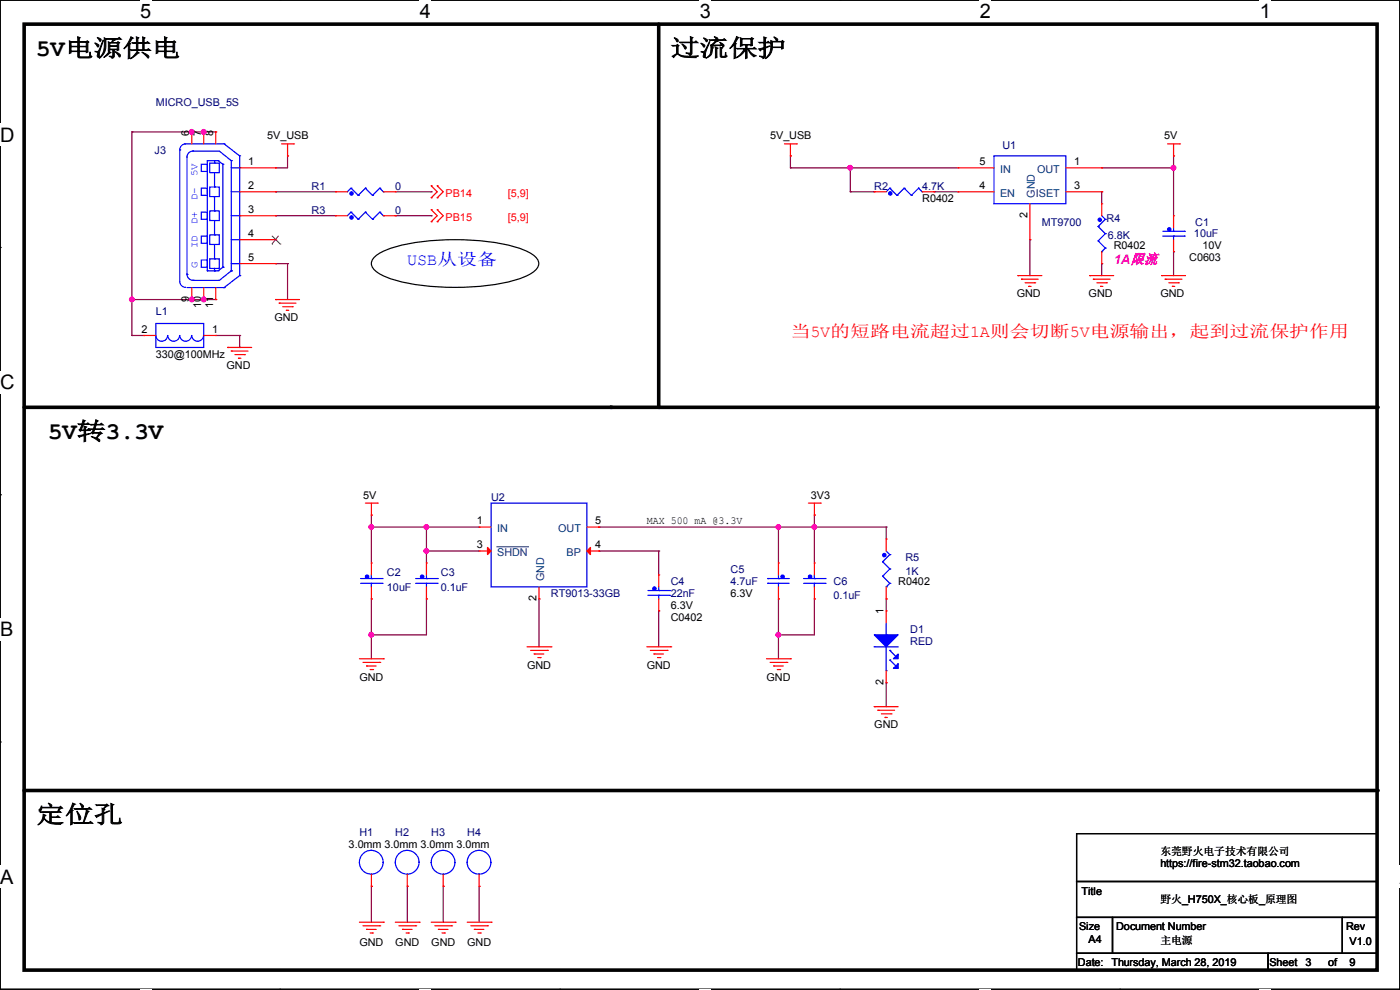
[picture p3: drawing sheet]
<svg xmlns="http://www.w3.org/2000/svg" width="297mm" height="210mm" viewBox="0 0 297 210" stroke-linecap="round" stroke-linejoin="round" font-family="sans-serif">
<path d="M0 0h297v209.8h-297z" fill="none" stroke="#000" stroke-width=".25"/>
<g fill="#fff">
<path d="M29.7 0h2.4v4.8h-2.4z"/>
<path d="M29.7 209.8h2.4v.2h-2.4z"/>
</g>
<path d="M59.4 0h.1M59.4 209.8h.1" fill="none" stroke="#000" stroke-width=".25"/>
<g fill="#fff">
<path d="M89.1 0h2.3v4.8h-2.3z"/>
<path d="M89.1 209.8h2.3v.2h-2.3z"/>
</g>
<path d="M118.8 0h.1M118.8 209.8h.1" fill="none" stroke="#000" stroke-width=".25"/>
<g fill="#fff">
<path d="M148.5 0h2.3v4.8h-2.3z"/>
<path d="M148.5 209.8h2.3v.2h-2.3z"/>
</g>
<path d="M178.2 0h.1M178.2 209.8h.1" fill="none" stroke="#000" stroke-width=".25"/>
<g fill="#fff">
<path d="M207.9 0h2.3v4.8h-2.3z"/>
<path d="M207.9 209.8h2.3v.2h-2.3z"/>
</g>
<path d="M237.6 0h.1M237.6 209.8h.1" fill="none" stroke="#000" stroke-width=".25"/>
<g fill="#fff">
<path d="M267.3 0h2.3v4.8h-2.3z"/>
<path d="M267.3 209.8h2.3v.2h-2.3z"/>
<path d="M0 26.2h3.1v4.8h-3.1z"/>
<path d="M0 78.7h3.1v4.7h-3.1z"/>
</g>
<path d="M0 52.5h.1M297 52.5h.1" fill="none" stroke="#000" stroke-width=".25"/>
<path d="M0 131.1h2.9v4.8h-2.9z" fill="#fff"/>
<path d="M0 104.9h.1M297 104.9h.1" fill="none" stroke="#000" stroke-width=".25"/>
<g fill="#fff">
<path d="M0 183.6h2.9v4.7h-2.9z"/>
<path d="M296.9 183.6h.1v4.7h-.1z"/>
</g>
<path d="M79.3 54.7a12 12 0 0 1 6.1-2.7 52.9 52.9 0 0 1 25 .7 6.7 6.7 0 0 1 3.8 2.6 1.95 1.95 0 0 1-.9 2.3 23.2 23.2 0 0 1-10.8 3.1 51.6 51.6 0 0 1-19.8-1.6 6.7 6.7 0 0 1-3.8-2.6l-.1-.6 .1-.6zM0 157.4h.1M297 157.4h.1M228.4 176.8h63.7v10.2h-63.7zM228.4 187h63.7v7.6h-63.7zM228.4 194.6h7.6v7.6h-7.6zM236 194.6h48.8v7.6h-48.8zM284.8 194.6h7.3v7.6h-7.3zM228.4 202.2h40.6v3.6h-40.6zM269 202.2h23.1v3.6h-23.1z" fill="none" stroke="#000" stroke-width=".25"/>
<path d="M5.1 5.1h287v200.7h-287zM139.7 5.1v81.3M5.1 86.4h287M5.1 167.7h287" fill="none" stroke="#000" stroke-width=".76"/>
<g fill="#000">
<circle cx="129.6" cy="86.4" r=".38"/>
<circle cx="139.7" cy="86.4" r=".38"/>
<circle cx="292.1" cy="86.4" r=".38"/>
<circle cx="292.1" cy="167.7" r=".38"/>
</g>
<g fill="none" stroke="#800040" stroke-width=".25">
<path d="M28 28h.1M28 28h17.8M28 28v43.2M40.7 28h.1M43.2 28h.1M45.8 28h.1M58.5 35.6h.1M61 33.1h.1M61 33.1v2.5h-2.5M167.7 33.1h.1M167.7 35.6h.1M167.7 35.6h35.5"/>
<path d="M167.7 33.1v2.5M180.4 35.6h.1M180.4 35.6v5.1M233.7 35.6h.1M233.7 35.6h15.3M249 33.1h.1M249 35.6h.1M249 33.1v12.7M58.5 55.9h.1M58.5 40.7h.1M58.5 45.8h.1M58.5 40.7h12.7"/>
<path d="M58.5 55.9h2.5M58.5 45.8h12.7M61 55.9h.1M61 55.9v7.6M83.9 40.7h7.6M83.9 45.8h7.6M91.5 40.7h.1M91.5 45.8h.1M180.4 40.7h.1M180.4 40.7h5.1M198.2 40.7h.1M198.2 40.7h5"/>
<path d="M218.5 50.8h.1M218.5 50.8v7.7M233.7 40.7h.1M233.7 55.9h.1M233.7 40.7v2.5M233.7 55.9v2.6M249 53.4h.1M249 53.4v5.1M28 71.2h.1M28 63.5h.1M28 63.5h17.8M28 71.2h2.5"/>
<path d="M40.7 63.5h.1M43.2 63.5h.1M45.8 63.5h.1M45.8 71.2h5M50.8 71.2h.1M50.8 73.7h.1M50.8 71.2v2.5M78.8 111.8h.1M78.8 109.3h.1M78.8 111.8h22.8M78.8 109.3v10.1M90.5 111.8h.1"/>
<path d="M90.5 116.9h.1M90.5 111.8v7.6M90.5 116.9h11.1M127 111.8h.1M127 116.9h.1M127 111.8h61M127 116.9h12.7M139.7 116.9h.1M139.7 116.9v5.1M165.1 111.8h.1M165.1 111.8v7.6M172.8 109.3h.1"/>
<path d="M172.8 111.8h.1M172.8 109.3v10.1M188 111.8h.1M188 111.8v2.5M78.8 134.7h.1M78.8 127h.1M78.8 127v12.7M90.5 127h.1M90.5 127v7.7h-11.7M114.3 127h.1M114.3 127v10.2M139.7 129.6h.1"/>
<path d="M139.7 129.6v7.6M165.1 134.7h.1M165.1 127h.1M165.1 127v12.7M172.8 127h.1M172.8 127v7.7h-7.7M188 127h.1M188 127v2.6M188 144.8h.1M188 144.8v5.1M78.8 188h.1M78.8 188v7.6"/>
<path d="M86.4 188h.1M86.4 188v7.6M94 188h.1M94 188v7.6M101.6 188h.1M101.6 188v7.6"/>
</g>
<g fill="#f0f" stroke="#f0f" stroke-width=".25">
<circle cx="172.7" cy="111.8" r=".49"/>
<circle cx="248.9" cy="35.6" r=".49"/>
<circle cx="180.4" cy="35.6" r=".49"/>
<circle cx="40.7" cy="28" r=".49"/>
<circle cx="28" cy="63.5" r=".49"/>
<circle cx="40.7" cy="63.5" r=".49"/>
<circle cx="78.8" cy="134.6" r=".49"/>
<circle cx="165.1" cy="134.6" r=".49"/>
<circle cx="165.1" cy="111.8" r=".49"/>
<circle cx="90.4" cy="116.9" r=".49"/>
<circle cx="90.4" cy="111.8" r=".49"/>
<circle cx="78.8" cy="111.8" r=".49"/>
<circle cx="43.2" cy="63.5" r=".49"/>
<circle cx="43.2" cy="28" r=".49"/>
</g>
<g fill="none" stroke="#f00" stroke-width=".25">
<path d="M40.7 28h.1M40.7 28v2.5M43.2 28h.1M43.2 28v2.5M45.8 28h.1M45.8 28v2.5M50.8 35.6h7.7M58.5 35.6h.1M59.7 30.5h2.6M61 33.1h.1M61 30.5v2.6M62.3 30.5h.1"/>
<path d="M91.5 39.4h.1M91.5 39.4l1.3 1.3-1.3 1.3M92.8 39.4h.1M92.8 39.4l1.2 1.3-1.2 1.3M166.4 30.5h2.6M167.7 33.1h.1M167.7 30.5v2.6M169 30.5h.1M203.2 35.6h.1M203.2 35.6h7.7M226.1 35.6h7.6M233.7 35.6h.1"/>
<path d="M247.7 30.5h2.5M249 33.1h.1M249 30.5v2.6M250.2 30.5h.1M50.8 40.7h7.7M50.8 45.8h7.7M50.8 50.8h7.7M50.8 55.9h7.7M58.5 40.7h.1M58.5 45.8h.1M58.5 50.8h.1M58.5 55.9h.1"/>
<path d="M71.2 40.7h.1M71.2 45.8h.1M71.2 40.7h2.5M71.2 45.8h2.5M81.3 40.7h2.6M81.3 45.8h2.6M83.9 40.7h.1M83.9 45.8h.1M91.5 42h.1M91.5 44.5h.1M91.5 47h.1M91.5 44.5l1.3 1.3-1.3 1.2"/>
<path d="M92.8 42h.1M92.8 44.5h.1M92.8 47h.1M92.8 44.5l1.2 1.3-1.2 1.2M185.5 40.7h.1M185.5 40.7h2.5M195.6 40.7h2.6M198.2 40.7h.1M203.2 40.7h.1M203.2 40.7h7.7M215.9 58.5h.1M215.9 58.5h5.1"/>
<path d="M216.7 59.2h.1M216.7 59.2h3.6M217.5 60h2M218.5 50.8h.1M218.5 43.2v7.6M219.5 60h.1M226.1 40.7h7.6M231.2 58.5h.1M231.2 58.5h5.1M231.9 59.2h.1M231.9 59.2h3.6M232.7 60h2"/>
<path d="M233.7 43.2h.1M233.7 55.9h.1M233.7 40.7h.1M233.7 43.2v2.6M233.7 53.4v2.5M234.7 60h.1M246.4 58.5h.1M246.4 58.5h5.1M247.2 59.2h.1M247.2 59.2h3.5M247.9 60h2.1M249 45.8h.1"/>
<path d="M249 53.4h.1M249 45.8v2.5M249 50.8v2.6M250 60h.1M30.5 71.2h.1M30.5 71.2h2.6M40.7 63.5h.1M40.7 61v2.5M43.2 63.5h.1M43.2 71.2h2.6M43.2 61v2.5M45.8 71.2h.1"/>
<path d="M45.8 63.5h.1M45.8 61v2.5M48.3 73.7h.1M48.3 73.7h5.1M49.1 74.5h.1M49.1 74.5h3.5M49.8 75.2h2.1M50.6 76h.1M50.6 76h.5M51.9 75.2h.1M58.5 63.5h.1M58.5 63.5h5"/>
<path d="M59.2 64.3h.1M59.2 64.3h3.6M60 65.1h2M60.7 65.8h.1M60.7 65.8h.6M62 65.1h.1M218.2 60.7h.1M218.2 60.7h.5M233.5 60.7h.1M233.5 60.7h.5M248.7 60.7h.1M248.7 60.7h.5"/>
<path d="M77.5 106.7h2.6M78.8 109.3h.1M78.8 119.4h.1M78.8 106.7v2.6M78.8 119.4v2.6M80.1 106.7h.1M90.5 119.4h.1M90.5 119.4v2.6M101.6 111.8h.1M101.6 116.9h.1M101.6 111.8h2.6M101.6 116.9h2.6"/>
<path d="M124.5 111.8h2.5M124.5 116.9h2.5M127 116.9h.1M127 111.8h.1M165.1 119.4h.1M165.1 119.4v2.6M171.5 106.7h2.5M172.8 109.3h.1M172.8 119.4h.1M172.8 106.7v2.6M172.8 119.4v2.6M174 106.7h.1"/>
<path d="M188 114.3h.1M188 114.3v2.6M76.2 139.7h5.1M78.8 127h.1M78.8 124.5v2.5M81.3 139.7h.1M90.5 127h.1M90.5 124.5v2.5M111.8 137.2h5.1M112.6 138h3.5M113.3 138.7h.1M113.3 138.7h2.1"/>
<path d="M114.1 139.5h.5M114.3 127h.1M114.3 124.5v2.5M114.6 139.5h.1M116.1 138h.1M116.9 137.2h.1M137.2 137.2h5.1M138 138h3.5M138.7 138.7h.1M138.7 138.7h2.1M139.5 139.5h.5M139.7 122h.1"/>
<path d="M139.7 129.6h.1M139.7 122v2.5M139.7 127v2.6M140 139.5h.1M141.5 138h.1M142.3 137.2h.1M162.6 139.7h5.1M165.1 127h.1M165.1 124.5v2.5M167.7 139.7h.1M172.8 127h.1M172.8 124.5v2.5"/>
<path d="M188 129.6h.1M188 127h.1M188 124.5v2.5M188 129.6v2.5M77 140.5h3.6M77.8 141.3h.1M77.8 141.3h2M78.5 142h.5M79 142h.1M80.6 140.5h.1M163.4 140.5h3.5M164.1 141.3h.1"/>
<path d="M164.1 141.3h2.1M164.9 142h.5M165.4 142h.1M166.9 140.5h.1M185.5 149.9h.1M185.5 149.9h5M186.2 150.7h.1M186.2 150.7h3.6M187 151.4h2M187.7 152.2h.1M187.7 152.2h.6M188 144.8h.1"/>
<path d="M188 142.3v2.5M189 151.4h.1M76.2 195.6h5.1M77 196.4h3.6M77.8 197.1h.1M77.8 197.1h2M78.5 197.9h.5M78.8 188h.1M78.8 185.5v2.5M79 197.9h.1M80.6 196.4h.1M81.3 195.6h.1"/>
<path d="M83.9 195.6h5M84.6 196.4h3.6M85.4 197.1h.1M85.4 197.1h2M86.1 197.9h.6M86.4 188h.1M86.4 185.5v2.5M86.7 197.9h.1M88.2 196.4h.1M88.9 195.6h.1M91.5 195.6h5.1M92.2 196.4h3.6"/>
<path d="M93 197.1h.1M93 197.1h2M93.8 197.9h.5M94 188h.1M94 185.5v2.5M94.3 197.9h.1M95.8 196.4h.1M96.6 195.6h.1M99.1 195.6h5.1M99.9 196.4h3.5M100.6 197.1h.1M100.6 197.1h2.1"/>
<path d="M101.4 197.9h.5M101.6 188h.1M101.6 185.5v2.5M101.9 197.9h.1M103.4 196.4h.1M104.2 195.6h.1"/>
</g>
<g fill="none" stroke="#00f" stroke-width=".25">
<path d="M38.1 31.8h.1M38.1 31.8v27.9a1.25 1.25 0 0 0 1.3 1.3M39.2 30.5h8.3M39.4 30.5a1.25 1.25 0 0 0-1.3 1.3M40.9 32h.1M40.9 32h5.6l2.6 2.1M40.9 32a1.25 1.25 0 0 0-1.2 1.3v24.9M42.7 34.8h1.3v1.6h-1.3zM42.7 39.9h1.3v1.5h-1.3zM44.5 39.7h2v2h-2zM44.5 34.6h2v2h-2zM45.5 39.7h.1"/>
<path d="M45.5 34.1h.1M45.5 34.6h.1M45.5 34.1v.5M45.5 36.6v3.1M46.3 34.1h.1M46.3 34.1h-2.3v23.3M46.3 34.1l1 .7M47.3 34.8h.1M47.3 34.8v21.9M47.5 30.5h.1M47.5 30.5l3.3 2.6M49.1 34.1h.1"/>
<path d="M49.1 34.1v23.3M49.1 35.6h1.7M50.8 33.1h.1M50.8 35.6h.1M50.8 33.1v25.4M74.5 39.9h.1M74.5 39.9l-.8 .8M74.5 39.9l1.5 1.5M77.5 39.9h.1M77.5 39.9l-1.5 1.5M77.5 39.9l1.5 1.5M80.6 39.9h.1"/>
<path d="M80.6 39.9l-1.6 1.5M80.6 39.9l.7 .8M188.8 39.9h.1M188.8 39.9l-.8 .8M188.8 39.9l1.5 1.5M191.8 39.9h.1M191.8 39.9l-1.5 1.5M191.8 39.9l1.5 1.5M194.9 39.9h.1M194.9 39.9l-1.6 1.5M194.9 39.9l.7 .8M210.9 33.1h15.2v10.1h-15.2z"/>
<path d="M39.7 58.2a1.25 1.25 0 0 0 1.2 1.2M39.7 58.2h.1M40.9 59.5h.1M42.7 50.1h1.3v1.5h-1.3zM42.7 45h1.3v1.5h-1.3zM42.7 55.2h1.3v1.5h-1.3zM44 57.4h.1M44 57.4h2.3M44.5 44.7h2v2.1h-2zM44.5 49.8h2v2.1h-2zM44.5 54.9h2v2h-2zM45.5 44.7h.1"/>
<path d="M45.5 49.8h.1M45.5 54.9h.1M45.5 57.4h.1M45.5 41.7v3M45.5 46.8v3M45.5 51.9v3M45.5 56.9v.5M46.3 57.4h.1M47.3 56.7h.1M47.3 56.7l-1 .7M49.1 57.4h.1M49.1 40.7h1.7"/>
<path d="M49.1 45.8h1.7M49.1 50.8h1.7M49.1 57.4l-2.6 2.1h-5.6M49.1 55.9h1.7M50.8 58.5h.1M50.8 40.7h.1M50.8 45.8h.1M50.8 50.8h.1M50.8 55.9h.1M50.8 58.5l-3.3 2.5M74.5 45h.1M74.5 45l-.8 .8"/>
<path d="M74.5 45l1.5 1.5M76 41.4h.1M76 46.5h.1M77.5 45h.1M77.5 45l-1.5 1.5M77.5 45l1.5 1.5M79 41.4h.1M79 46.5h.1M80.6 45h.1M80.6 45l-1.6 1.5M80.6 45l.7 .8M81.3 40.7h.1"/>
<path d="M81.3 45.8h.1M190.3 41.4h.1M193.3 41.4h.1M195.6 40.7h.1M233 48h.1M233 51.1h.1M233 48l1.5 1.6M233 51.1l1.5 1.5M233.7 53.4h.1M233.7 45.8l.8 .7M234.5 46.5h.1M234.5 49.6h.1"/>
<path d="M234.5 52.6h.1M234.5 46.5l-1.5 1.5M234.5 49.6l-1.5 1.5M234.5 52.6l-.8 .8M246.7 50.1h4.5M246.7 49.1h4.5M249 50.1h.1M249 49.1h.1M249 48.3v.8M249 50.1v.7M251.2 50.1h.1M251.2 49.1h.1"/>
<path d="M33.1 68.6h10.1v5.1h-10.1zM33.1 71.2a1.25 1.25 0 0 0 1.2 1.2 1.25 1.25 0 0 0 1.3-1.2M35.6 71.2a1.25 1.25 0 0 0 1.3 1.2 1.25 1.25 0 0 0 1.2-1.2M38.1 71.2a1.25 1.25 0 0 0 1.3 1.2 1.25 1.25 0 0 0 1.2-1.2M39.7 61h7.8M40.7 71.2a1.25 1.25 0 0 0 1.2 1.2 1.25 1.25 0 0 0 1.3-1.2M47.5 61h.1M104.2 106.7h20.3v17.8h-20.3zM187.2 119.2h.1M187.2 119.2l1.6 1.5M188 116.9l.8 .7M188.8 117.6h.1"/>
<path d="M188.8 117.6l-1.6 1.6M76.5 123.7h4.6M76.5 122.7h4.6M78.8 123.7h.1M78.8 122.7h.1M78.8 122v.7M78.8 123.7v.8M81.1 123.7h.1M81.1 122.7h.1M88.2 123.7h4.6M88.2 122.7h4.6M90.5 123.7h.1"/>
<path d="M90.5 122.7h.1M90.5 122v.7M90.5 123.7v.8M92.8 123.7h.1M92.8 122.7h.1M137.5 126.3h4.5M137.5 125.3h4.5M139.7 126.3h.1M139.7 125.3h.1M139.7 124.5v.8M139.7 126.3v.7M142 126.3h.1"/>
<path d="M142 125.3h.1M162.9 123.7h.1M162.9 122.7h.1M162.9 123.7h4.5M162.9 122.7h4.5M165.1 123.7h.1M165.1 122.7h.1M165.1 122v.7M165.1 123.7v.8M170.5 123.7h4.5M170.5 122.7h4.5M172.8 123.7h.1"/>
<path d="M172.8 122.7h.1M172.8 122v.7M172.8 123.7v.8M175 123.7h.1M175 122.7h.1M185.5 137.2h.1M185.5 137.2h5M187.2 122.2h.1M187.2 122.2l1.6 1.5M188 134.7h.1M188 124.5h.1M188 132.1v2.6"/>
<path d="M188 137.2v5.1M188.8 138h.1M188.8 140h.1M188.8 120.7h.1M188.8 123.7h.1M188.8 138l1.2 1.2M188.8 140l1.2 1.3M188.8 120.7l-1.6 1.5M188.8 123.7l-.8 .8M188 142.3h.1"/>
<circle cx="78.8" cy="182.9" r="2.52"/>
<circle cx="86.4" cy="182.9" r="2.52"/>
<circle cx="94" cy="182.9" r="2.52"/>
<circle cx="101.6" cy="182.9" r="2.52"/>
</g>
<g fill="#00f" stroke="#00f" stroke-width=".25">
<path d="M185.5 134.7h5l-2.5 2.5z"/>
<path d="M190.5 138.7v1h-1z"/>
<path d="M190.5 140.8v1h-1z"/>
<circle cx="138.8" cy="124.9" r=".36"/>
<circle cx="233.3" cy="46.6" r=".36"/>
<circle cx="74.6" cy="41" r=".36"/>
<circle cx="77.9" cy="122.3" r=".36"/>
<circle cx="166" cy="122.3" r=".36"/>
<circle cx="188.9" cy="41" r=".36"/>
<circle cx="248.1" cy="48.7" r=".36"/>
<circle cx="89.6" cy="122.3" r=".36"/>
<circle cx="187.6" cy="117.8" r=".36"/>
<circle cx="171.9" cy="122.3" r=".36"/>
<circle cx="74.6" cy="46.1" r=".36"/>
</g>
<g fill="#f00" stroke="#f00" stroke-width=".25">
<path d="M103.4 116.1l.8 .8-.8 .7z"/>
<path d="M124.5 116.9l.8-.8v1.5z"/>
</g>
<path d="M105.3 116h6.7M112 116h.1" fill="none" stroke="#004080" stroke-width=".21"/>
<path d="M57.7 51.8h.1M57.7 50l1.7 1.8M59.1 50l-1.4 1.8M59.4 51.8h.1" fill="none" stroke="#804000" stroke-width=".21"/>
<g font-size="5.1">
<text x="7.7" y="11.9">5V电源供电</text>
<text x="142.3" y="11.9">过流保护</text>
<text x="10.2" y="93.2">5V转3.3V</text>
<text x="7.7" y="174.5">定位孔</text>
</g>
<g font-size="4.2">
<text x="29.7" y="3.9">5</text>
<text x="89.1" y="3.9">4</text>
<text x="148.5" y="3.9">3</text>
<text x="207.9" y="3.9">2</text>
<text x="267.2" y="3.9">1</text>
<text x="0" y="30.1">D</text>
<text x="0" y="82.5">C</text>
<text x="0" y="135">B</text>
<text x="0" y="187.4">A</text>
<text x="297" y="187.4">A</text>
</g>
<text font-size="3.6" fill="#00f" x="86.4" y="56.2">USB从设备</text>
<text font-size="3.6" fill="#f00" x="167.7" y="71.4">当5V的短路电流超过1A则会切断5V电源输出，起到过流保护作用</text>
<text font-size="2.8" fill="#f0f" x="236.3" y="55.9">1A限流</text>
<g font-size="2.3" fill="#000080">
<text x="33.1" y="22.4">MICRO_USB_5S</text>
<text x="32.8" y="32.6">J3</text>
<text x="212.7" y="31.6">U1</text>
<text x="66.1" y="40.2">R1</text>
<text x="83.9" y="40.2">0</text>
<text x="185.5" y="40.2">R2</text>
<text x="195.6" y="40.2">4.7K</text>
<text x="66.1" y="45.3">R3</text>
<text x="83.9" y="45.3">0</text>
<text x="221" y="47.8">MT9700</text>
<text x="234.8" y="47.1">R4</text>
<text x="253.5" y="47.8">C1</text>
<text x="235" y="50.6">6.8K</text>
<text x="253.3" y="50.4">10uF</text>
<text x="33.1" y="66.9">L1</text>
<text x="104.2" y="106.3">U2</text>
<text x="192.1" y="119">R5</text>
<text x="82.1" y="122.3">C2</text>
<text x="82.1" y="125.3">10uF</text>
<text x="93.5" y="122.3">C3</text>
<text x="93.5" y="125.3">0.1uF</text>
<text x="142.3" y="124">C4</text>
<text x="155" y="121.5">C5</text>
<text x="155" y="124">4.7uF</text>
<text x="176.8" y="124">C6</text>
<text x="192.1" y="122">1K</text>
<text x="116.9" y="126.6">RT9013-33GB</text>
<text x="142.3" y="126.6">22nF</text>
<text x="176.8" y="127.1">0.1uF</text>
<text x="193.1" y="134.2">D1</text>
<text x="193.1" y="136.7">RED</text>
<text x="76.2" y="177.4">H1</text>
<text x="83.9" y="177.4">H2</text>
<text x="91.5" y="177.4">H3</text>
<text x="99.1" y="177.4">H4</text>
</g>
<g font-size="2.3">
<text x="40.1" y="28.7" transform="rotate(-90 40.1 28.7)">6</text>
<text x="42.7" y="28.7" transform="rotate(-90 42.7 28.7)">7</text>
<text x="45.2" y="28.7" transform="rotate(-90 45.2 28.7)">8</text>
<text x="56.7" y="29.5">5V_USB</text>
<text x="163.4" y="29.5">5V_USB</text>
<text x="246.9" y="29.5">5V</text>
<text x="52.6" y="35.1">1</text>
<text x="207.8" y="35.1">5</text>
<text x="227.9" y="35.1">1</text>
<text x="52.6" y="40.1">2</text>
<text x="207.8" y="40.1">4</text>
<text x="227.9" y="40.1">3</text>
<text x="52.6" y="45.2">3</text>
<text x="195.6" y="42.8">R0402</text>
<text x="217.9" y="46.3" transform="rotate(-90 217.9 46.3)">2</text>
<text x="52.6" y="50.3">4</text>
<text x="236.3" y="52.9">R0402</text>
<text x="255.1" y="52.9">10V</text>
<text x="52.6" y="55.4">5</text>
<text x="252.3" y="55.5">C0603</text>
<text x="40.1" y="64.1" transform="rotate(-90 40.1 64.1)">9</text>
<text x="42.7" y="65.3" transform="rotate(-90 42.7 65.3)">10</text>
<text x="45.2" y="65.3" transform="rotate(-90 45.2 65.3)">11</text>
<text x="215.7" y="63.1">GND</text>
<text x="230.9" y="63.1">GND</text>
<text x="246.2" y="63.1">GND</text>
<text x="30" y="70.6">2</text>
<text x="45" y="70.6">1</text>
<text x="58.2" y="68.2">GND</text>
<text x="33.1" y="76">330@100MHz</text>
<text x="48.1" y="78.3">GND</text>
<text x="77" y="105.7">5V</text>
<text x="172" y="105.7">3V3</text>
<text x="101.1" y="111.3">1</text>
<text x="126.3" y="111.3">5</text>
<text x="137.2" y="111.1">MAX 500 mA @3.3V</text>
<text x="101.1" y="116.3">3</text>
<text x="126.3" y="116.3">4</text>
<text x="190.6" y="124">R0402</text>
<text x="113.8" y="127.6" transform="rotate(-90 113.8 127.6)">2</text>
<text x="142.3" y="131.7">C0402</text>
<text x="142.3" y="129.1">6.3V</text>
<text x="155" y="126.6">6.3V</text>
<text x="187.5" y="130.3" transform="rotate(-90 187.5 130.3)">1</text>
<text x="111.8" y="141.8">GND</text>
<text x="137.2" y="141.8">GND</text>
<text x="76.2" y="144.4">GND</text>
<text x="162.6" y="144.4">GND</text>
<text x="187.5" y="145.3" transform="rotate(-90 187.5 145.3)">2</text>
<text x="185.5" y="154.5">GND</text>
<text x="74" y="179.9">3.0mm 3.0mm 3.0mm 3.0mm</text>
<text x="246.2" y="181.4">东莞野火电子技术有限公司</text>
<text x="246.2" y="184">https://fire-stm32.taobao.com</text>
<text x="229.4" y="189.8">Title</text>
<text x="246.2" y="191.6">野火_H750X_核心板_原理图</text>
<text x="228.9" y="197.2">Size</text>
<text x="236.8" y="197.2">Document Number</text>
<text x="285.6" y="197.2">Rev</text>
<text x="76.2" y="200.7">GND</text>
<text x="83.9" y="200.7">GND</text>
<text x="91.5" y="200.7">GND</text>
<text x="99.1" y="200.7">GND</text>
<text x="230.9" y="200">A4</text>
<text x="246.2" y="200.2">主电源</text>
<text x="286.3" y="200.5">V1.0</text>
<text x="228.7" y="204.8">Date:</text>
<text x="235.8" y="204.8">Thursday, March 28, 2019</text>
<text x="269.3" y="204.8">Sheet</text>
<text x="276.9" y="204.8">3</text>
<text x="281.7" y="204.8">of</text>
<text x="286.3" y="204.8">9</text>
</g>
<g font-size="2.3" fill="#f00">
<text x="94.5" y="41.7">PB14</text>
<text x="107.7" y="41.7">[5,9]</text>
<text x="94.5" y="46.8">PB15</text>
<text x="107.7" y="46.8">[5,9]</text>
</g>
<g font-size="2.3" fill="#004080">
<text x="212.1" y="36.7">IN</text>
<text x="212.1" y="41.7">EN</text>
<text x="219.6" y="42" transform="rotate(-90 219.6 42)">GND</text>
<text x="219.8" y="41.7">ISET</text>
<text x="220" y="36.7">OUT</text>
<text x="105.5" y="112.9">IN</text>
<text x="118.4" y="112.9">OUT</text>
<text x="105.5" y="117.9">SHDN</text>
<text x="120.2" y="117.9">BP</text>
<text x="115.4" y="123.2" transform="rotate(-90 115.4 123.2)">GND</text>
</g>
<g font-size="2.1" fill="#00f">
<text x="41.9" y="37.4" transform="rotate(-90 41.9 37.4)">5V</text>
<text x="41.9" y="47.5" transform="rotate(-90 41.9 47.5)">D+</text>
<text x="41.9" y="42.5" transform="rotate(-90 41.9 42.5)">D-</text>
<text x="41.9" y="52.6" transform="rotate(-90 41.9 52.6)">ID</text>
<text x="41.9" y="56.9" transform="rotate(-90 41.9 56.9)">G</text>
</g>
</svg>
